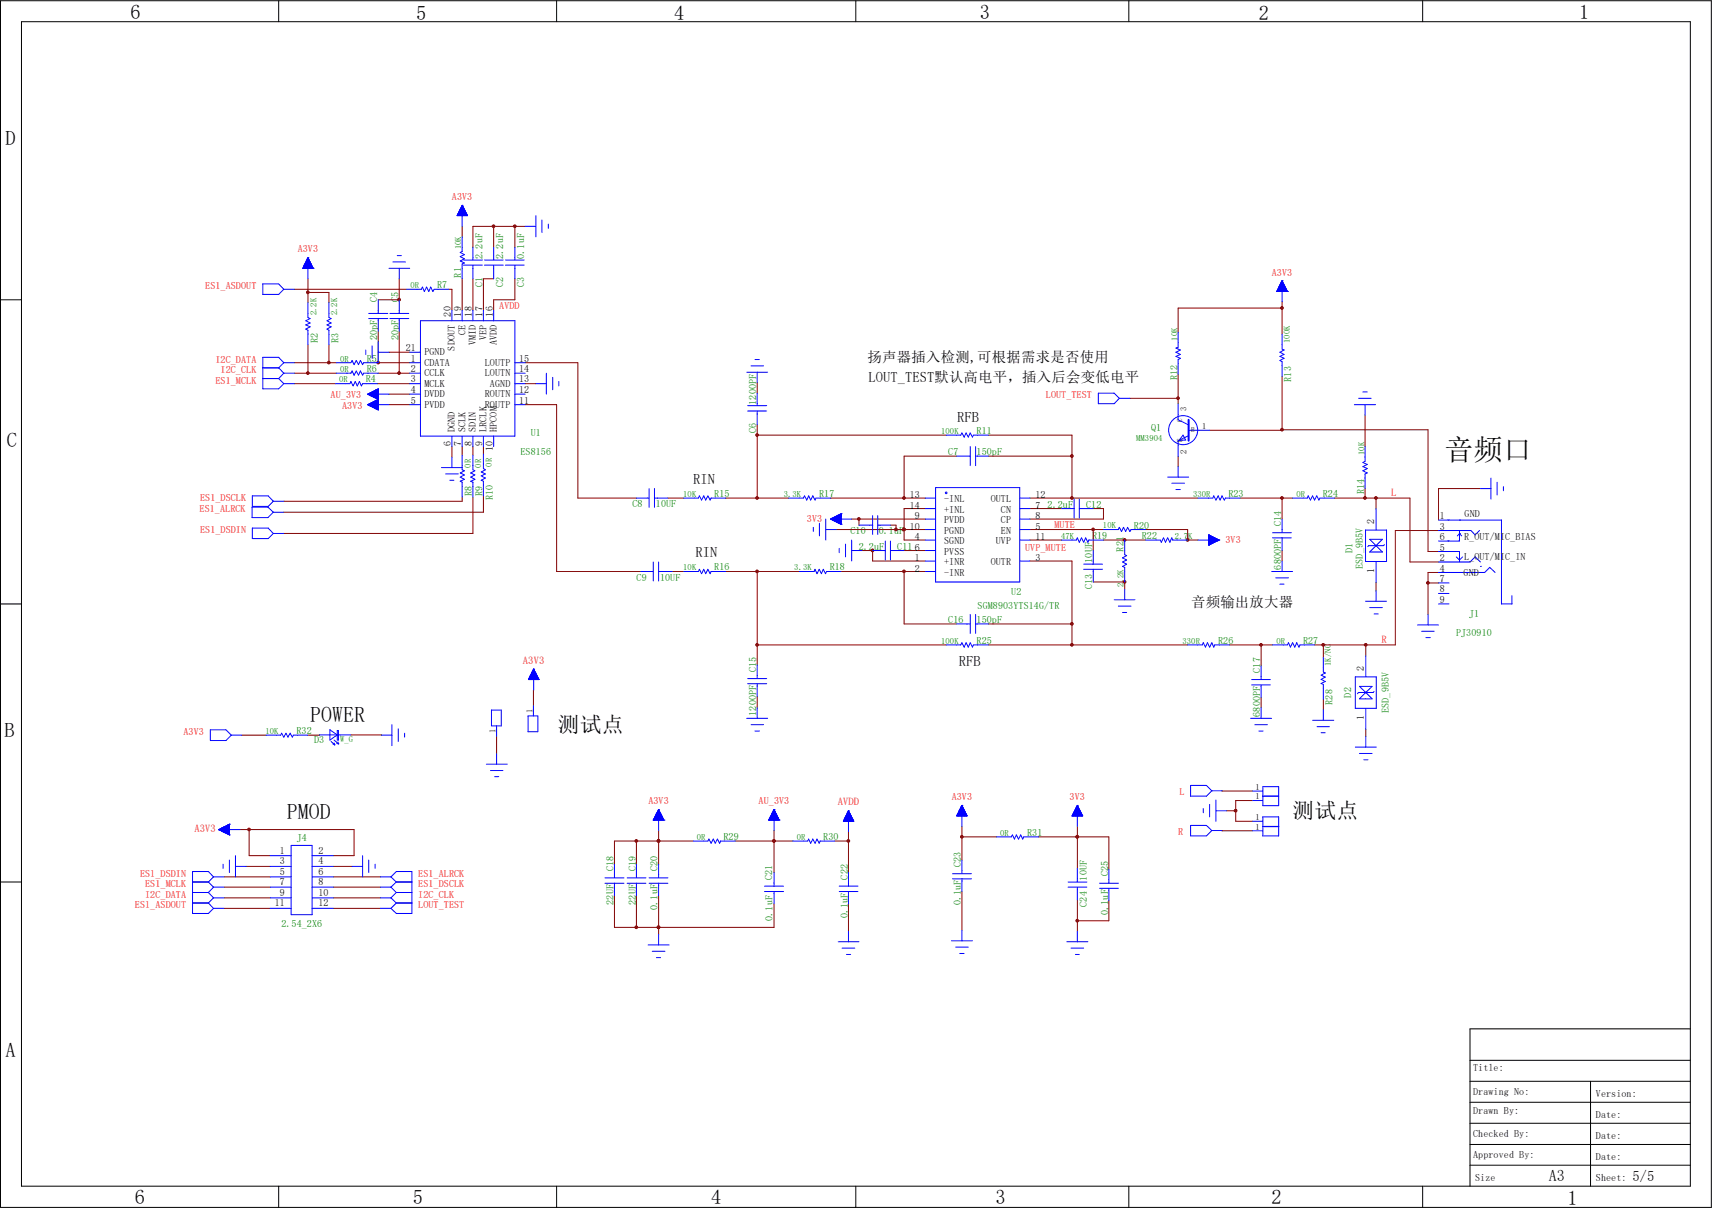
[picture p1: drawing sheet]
<svg xmlns="http://www.w3.org/2000/svg" width="297mm" height="210mm" viewBox="0 0 297 210" stroke-linecap="round" stroke-linejoin="round" font-family="sans-serif">
<g fill="none" stroke="#800000" stroke-width=".17">
<path d="M80.2 39.3v1.8M85.6 39.3v3.6M89.3 39.3v3.6M91.1 39.3h-9.1v3.6M51.1 50.2h19.4M53.4 48.4v4.1M53.4 59.9v4.9M53.4 50.8h3.7v1.7M57.1 59.9v3M65.6 52h3.7M65.6 57.5v5.4M69.3 52h.1"/>
<path d="M69.3 48.4v3.6M69.3 57.5v7.3M77.9 50.2h.5v3.6M80.2 48.4v5.4M82 48.4v5.4M85.6 48.4h-1.7v5.4M89.3 48.4v3.6h-3.7v1.8M222.4 53.5h-18v4.2M222.4 52.4v5.6M51.1 66.6h7.1M51.1 62.9h7.2M51.1 64.8h7.2"/>
<path d="M65.4 66.6h5.7M65.6 62.9h.1M65.6 62.9h5.5M65.6 64.8h5.5M67.5 61.1h3.6M67.5 68.4h3.6M67.5 70.2h3.6M78.4 77.5v1.8M80.2 77.5v1.5M82 77.5v1.5M83.9 77.5v1.3M91.1 62.9h9.1v23.5h10.2"/>
<path d="M91.1 70.2h5.5v29h14.6M91.1 66.6h1.9M131.4 66.4v1.8M131.4 73.7v12.7M131.4 75.5h32.7M166 79.2h-9.2v7.2M171.4 75.5h14.6v10.9M171.4 79.2h14.6M196 69.1h8.4M204.4 64.9v5.2M204.4 79.2v1.8M222.4 65.3v9.4h-12.6"/>
<path d="M222.4 74.6h25.3v21.1h1.9M236.8 72.1v5.4M80.2 86.3v.7h-31M82 86.3v6.3h-32.8M83.9 86.1v2.8h-34.7M115.9 86.4h2.7M116.6 99.2h2M125.9 86.4h10.9M125.9 99.2h12.7M131.4 99.2v16.2M144.1 86.4h16.4M145.1 91.9h15.4"/>
<path d="M145.9 99.2h14.6M147.7 90.1h12.8M149 90.1v1M149.6 95.5h1.8M151.4 95.5h.1M151.4 95.5v1.9h9.1M154.5 91.1h.9v.8M156.8 91.9h.1M156.8 95.5h3.7M156.8 99.2v9.1h9.2M160.5 88.3h-3.7v5.4h3.7M178.7 86.4h29.1"/>
<path d="M178.7 97.4h7.3v14.5M178.7 91.9h12.7M178.7 93.7h5.4M178.7 88.3h5.4M189.7 88.3h1.7v1.8h-12.7M189.7 91.9v3.6M191.4 93.7h7.4M195.1 93.7h.1M198.8 91.9h7.2v1.8M206 93.7h.1M206 93.7h1.8M215.1 86.4h9.1"/>
<path d="M222.4 86.4v3.7M222.4 95.5v1.9M231.5 86.4h13.1v11.1h5M236.8 84.8v1.6M238.7 86.4v1.9M249.6 92.1h-7.5v19.8h-14.1M249.6 99.4h-1.9v7.2M256.8 84.8h-7.2v5.5M92.6 119.8l-.1 2.7M131.4 111.9h32.7M171.4 111.9h34.6M171.4 108.3h14.6"/>
<path d="M189.7 101h5.4M195.1 101h.1M195.1 101v1.3M213.3 111.9h7.5M218.8 111.9v3.7M229.6 111.9v2.2M236.9 111.9v1.9M238.7 101.1v1.4M247.7 101.2h1.9M42 127.6h4.1M55.4 127.6h-2M60.9 127.6h5.3"/>
<path d="M86.1 127.8v3M131.4 120.9v2M212 137.2l5.3 .1M217.3 138.9h-2.9v3.6h2.9M218.8 121v1.9M229.6 121.4v1.8M236.9 126.6v1.2M38.9 154h8M38.9 155.8h8M38.9 157.6h8M38.9 152.2h8M41.6 144h19.8v4.5h-3.6"/>
<path d="M42.7 150.4h4.2M43.2 144v4.5h3.7M57.8 150.4h3.3M57.8 154h8.2M57.8 155.8h8.2M57.8 157.6h8.2M57.8 152.2h8.2M106.6 155.4v5.6h27.7v-4.1M110.4 146v4M110.4 155.4v5.6M114.3 146h.1M114.3 144.1v5.9"/>
<path d="M114.3 155.4v6.8M120.3 146h-13.7v4M127.6 146h9.9M134.3 146h.1M134.3 144.1v7.3M144.8 146h2.4M147.2 144.3v7.1M147.2 156.9v4.7M166.9 145.2h6M166.9 143.4v5.9M166.9 154.7v6.8M180.2 145.2h12.2v5.7"/>
<path d="M186.9 145.2h.1M186.9 143.4v7.3M186.9 156.2v5.4M192.4 156.3v3.5h-5.5M212 144.1l5.3 .1M212.8 140.7h1.6M114.3 161h.1"/>
</g>
<circle cx="204.4" cy="69.1" r=".23" fill="#800000"/>
<circle cx="204.4" cy="69.1" r=".23" fill="none" stroke="#800000" stroke-width=".17"/>
<circle cx="222.4" cy="53.4" r=".23" fill="#800000"/>
<circle cx="222.4" cy="53.4" r=".23" fill="none" stroke="#800000" stroke-width=".17"/>
<circle cx="218.8" cy="111.9" r=".23" fill="#800000"/>
<circle cx="218.8" cy="111.9" r=".23" fill="none" stroke="#800000" stroke-width=".17"/>
<circle cx="222.4" cy="86.4" r=".23" fill="#800000"/>
<circle cx="222.4" cy="86.4" r=".23" fill="none" stroke="#800000" stroke-width=".17"/>
<circle cx="131.3" cy="86.4" r=".23" fill="#800000"/>
<circle cx="131.3" cy="86.4" r=".23" fill="none" stroke="#800000" stroke-width=".17"/>
<circle cx="131.3" cy="75.5" r=".23" fill="#800000"/>
<circle cx="131.3" cy="75.5" r=".23" fill="none" stroke="#800000" stroke-width=".17"/>
<circle cx="156.8" cy="86.4" r=".23" fill="#800000"/>
<circle cx="156.8" cy="86.4" r=".23" fill="none" stroke="#800000" stroke-width=".17"/>
<circle cx="185.9" cy="79.1" r=".23" fill="#800000"/>
<circle cx="185.9" cy="79.1" r=".23" fill="none" stroke="#800000" stroke-width=".17"/>
<circle cx="185.9" cy="86.4" r=".23" fill="#800000"/>
<circle cx="185.9" cy="86.4" r=".23" fill="none" stroke="#800000" stroke-width=".17"/>
<circle cx="156.8" cy="91.9" r=".23" fill="#800000"/>
<circle cx="156.8" cy="91.9" r=".23" fill="none" stroke="#800000" stroke-width=".17"/>
<circle cx="195.1" cy="93.7" r=".23" fill="#800000"/>
<circle cx="195.1" cy="93.7" r=".23" fill="none" stroke="#800000" stroke-width=".17"/>
<circle cx="131.3" cy="99.2" r=".23" fill="#800000"/>
<circle cx="131.3" cy="99.2" r=".23" fill="none" stroke="#800000" stroke-width=".17"/>
<circle cx="156.8" cy="99.2" r=".23" fill="#800000"/>
<circle cx="156.8" cy="99.2" r=".23" fill="none" stroke="#800000" stroke-width=".17"/>
<circle cx="185.9" cy="108.3" r=".23" fill="#800000"/>
<circle cx="185.9" cy="108.3" r=".23" fill="none" stroke="#800000" stroke-width=".17"/>
<circle cx="131.3" cy="111.9" r=".23" fill="#800000"/>
<circle cx="131.3" cy="111.9" r=".23" fill="none" stroke="#800000" stroke-width=".17"/>
<circle cx="185.9" cy="111.9" r=".23" fill="#800000"/>
<circle cx="185.9" cy="111.9" r=".23" fill="none" stroke="#800000" stroke-width=".17"/>
<circle cx="189.6" cy="91.9" r=".23" fill="#800000"/>
<circle cx="189.6" cy="91.9" r=".23" fill="none" stroke="#800000" stroke-width=".17"/>
<circle cx="195.1" cy="101" r=".23" fill="#800000"/>
<circle cx="195.1" cy="101" r=".23" fill="none" stroke="#800000" stroke-width=".17"/>
<circle cx="206" cy="93.7" r=".23" fill="#800000"/>
<circle cx="206" cy="93.7" r=".23" fill="none" stroke="#800000" stroke-width=".17"/>
<circle cx="186.9" cy="159.8" r=".23" fill="#800000"/>
<circle cx="186.9" cy="159.8" r=".23" fill="none" stroke="#800000" stroke-width=".17"/>
<circle cx="186.9" cy="145.2" r=".23" fill="#800000"/>
<circle cx="186.9" cy="145.2" r=".23" fill="none" stroke="#800000" stroke-width=".17"/>
<circle cx="186.9" cy="145.2" r=".23" fill="#800000"/>
<circle cx="186.9" cy="145.2" r=".23" fill="none" stroke="#800000" stroke-width=".17"/>
<circle cx="166.9" cy="145.2" r=".23" fill="#800000"/>
<circle cx="166.9" cy="145.2" r=".23" fill="none" stroke="#800000" stroke-width=".17"/>
<circle cx="134.3" cy="145.9" r=".23" fill="#800000"/>
<circle cx="134.3" cy="145.9" r=".23" fill="none" stroke="#800000" stroke-width=".17"/>
<circle cx="114.2" cy="145.9" r=".23" fill="#800000"/>
<circle cx="114.2" cy="145.9" r=".23" fill="none" stroke="#800000" stroke-width=".17"/>
<circle cx="85.6" cy="39.3" r=".23" fill="#800000"/>
<circle cx="85.6" cy="39.3" r=".23" fill="none" stroke="#800000" stroke-width=".17"/>
<circle cx="89.3" cy="39.3" r=".23" fill="#800000"/>
<circle cx="89.3" cy="39.3" r=".23" fill="none" stroke="#800000" stroke-width=".17"/>
<circle cx="151.4" cy="95.5" r=".23" fill="#800000"/>
<circle cx="151.4" cy="95.5" r=".23" fill="none" stroke="#800000" stroke-width=".17"/>
<circle cx="156.8" cy="91.9" r=".23" fill="#800000"/>
<circle cx="156.8" cy="91.9" r=".23" fill="none" stroke="#800000" stroke-width=".17"/>
<circle cx="53.4" cy="50.7" r=".23" fill="#800000"/>
<circle cx="53.4" cy="50.7" r=".23" fill="none" stroke="#800000" stroke-width=".17"/>
<circle cx="57" cy="62.9" r=".23" fill="#800000"/>
<circle cx="57" cy="62.9" r=".23" fill="none" stroke="#800000" stroke-width=".17"/>
<circle cx="53.4" cy="64.7" r=".23" fill="#800000"/>
<circle cx="53.4" cy="64.7" r=".23" fill="none" stroke="#800000" stroke-width=".17"/>
<circle cx="65.6" cy="62.9" r=".23" fill="#800000"/>
<circle cx="65.6" cy="62.9" r=".23" fill="none" stroke="#800000" stroke-width=".17"/>
<circle cx="69.2" cy="64.7" r=".23" fill="#800000"/>
<circle cx="69.2" cy="64.7" r=".23" fill="none" stroke="#800000" stroke-width=".17"/>
<circle cx="69.2" cy="52" r=".23" fill="#800000"/>
<circle cx="69.2" cy="52" r=".23" fill="none" stroke="#800000" stroke-width=".17"/>
<circle cx="222.4" cy="74.6" r=".23" fill="#800000"/>
<circle cx="222.4" cy="74.6" r=".23" fill="none" stroke="#800000" stroke-width=".17"/>
<circle cx="247.7" cy="101.2" r=".23" fill="#800000"/>
<circle cx="247.7" cy="101.2" r=".23" fill="none" stroke="#800000" stroke-width=".17"/>
<circle cx="149" cy="90.1" r=".23" fill="#800000"/>
<circle cx="149" cy="90.1" r=".23" fill="none" stroke="#800000" stroke-width=".17"/>
<circle cx="155.4" cy="91.9" r=".23" fill="#800000"/>
<circle cx="155.4" cy="91.9" r=".23" fill="none" stroke="#800000" stroke-width=".17"/>
<circle cx="134.3" cy="145.9" r=".23" fill="#800000"/>
<circle cx="134.3" cy="145.9" r=".23" fill="none" stroke="#800000" stroke-width=".17"/>
<circle cx="147.2" cy="145.9" r=".23" fill="#800000"/>
<circle cx="147.2" cy="145.9" r=".23" fill="none" stroke="#800000" stroke-width=".17"/>
<circle cx="114.2" cy="160.9" r=".23" fill="#800000"/>
<circle cx="114.2" cy="160.9" r=".23" fill="none" stroke="#800000" stroke-width=".17"/>
<circle cx="238.7" cy="86.4" r=".23" fill="#800000"/>
<circle cx="238.7" cy="86.4" r=".23" fill="none" stroke="#800000" stroke-width=".17"/>
<circle cx="236.8" cy="86.4" r=".23" fill="#800000"/>
<circle cx="236.8" cy="86.4" r=".23" fill="none" stroke="#800000" stroke-width=".17"/>
<circle cx="229.6" cy="111.9" r=".23" fill="#800000"/>
<circle cx="229.6" cy="111.9" r=".23" fill="none" stroke="#800000" stroke-width=".17"/>
<circle cx="236.9" cy="111.9" r=".23" fill="#800000"/>
<circle cx="236.9" cy="111.9" r=".23" fill="none" stroke="#800000" stroke-width=".17"/>
<circle cx="43.2" cy="144" r=".23" fill="#800000"/>
<circle cx="43.2" cy="144" r=".23" fill="none" stroke="#800000" stroke-width=".17"/>
<circle cx="114.2" cy="145.9" r=".23" fill="#800000"/>
<circle cx="114.2" cy="145.9" r=".23" fill="none" stroke="#800000" stroke-width=".17"/>
<circle cx="110.4" cy="145.9" r=".23" fill="#800000"/>
<circle cx="110.4" cy="145.9" r=".23" fill="none" stroke="#800000" stroke-width=".17"/>
<circle cx="114.2" cy="160.9" r=".23" fill="#800000"/>
<circle cx="114.2" cy="160.9" r=".23" fill="none" stroke="#800000" stroke-width=".17"/>
<circle cx="110.4" cy="160.9" r=".23" fill="#800000"/>
<circle cx="110.4" cy="160.9" r=".23" fill="none" stroke="#800000" stroke-width=".17"/>
<circle cx="214.4" cy="140.7" r=".23" fill="#800000"/>
<circle cx="214.4" cy="140.7" r=".23" fill="none" stroke="#800000" stroke-width=".17"/>
<g fill="none" stroke="#00f" stroke-width=".17">
<path d="M79.3 37.4h1.8M79.3 37.3v.1M79.4 37.3h1.6M79.4 37.3h1.6v.1M79.5 37.1h1.4v.3M79.5 37h1.4M79.5 37v.4M79.5 37.4v-.5h1.4v.5M79.6 36.9h1.2M79.6 36.8h1.2v.6M79.6 36.7v.7M79.7 36.7h1.1"/>
<path d="M79.7 36.7h1v.7M79.7 36.6v.8M79.8 36.6h.9M79.8 36.5h.8v.9M79.8 36.4v1M79.8 36.4h.8M79.8 36.3v1.1M79.9 36.3h.6M79.9 36.2h.6v1.2M80 36.1h.4v1.3M80.1 35.9h.2v1.5M80.1 35.9v1.5"/>
<path d="M80.1 35.9h.2M80.1 35.8h.2v1.6M80.1 35.7v1.7M80.2 35.6h.1M80.2 35.6v3.7M80.2 35.6l.9 1.8h-1.8zM80.2 35.7h.1M80.4 36h-.4v1.4M80.4 36.2h-.5v1.2M80.9 37.2h-1.5v.2M91.1 39.3h1.9M93 37.4v3.7"/>
<path d="M94 38.2v2.1M95.1 38.9v.7M45.6 49.3h2.7l.9 .9-.9 .9h-2.7zM49.2 50.2h1.9M52.5 46.6h.1M52.5 46.6h1.8M52.5 46.5h1.8M52.6 46.6v-.2h1.7v.2M52.6 46.3h1.6M52.7 46.3h1.5v.3M52.7 46.2v.4M52.7 46.2h1.4"/>
<path d="M52.7 46.1h1.4v.5M52.7 46.1v.5M52.8 46.1h1.3M52.8 46h1.3v.6M52.8 45.9v.7M52.9 45.9h1.1M52.9 46.6v-.8h1.1v.8M52.9 45.8h1M53 45.7h.9v.9M53 45.6v1M53 45.6h.9M53 45.6h.8v1"/>
<path d="M53.1 45.4h.7v1.2M53.2 45.3h.5v1.3M53.2 45.2v1.4M53.2 45.2h.4v1.4M53.3 45v1.6M53.3 45h.3M53.3 45h.3v1.6M53.3 44.9v1.7M53.4 44.9h.1M53.4 44.8l.1 1.8M53.4 44.7v1.9M53.4 44.7h.1"/>
<path d="M53.4 44.7v3.7M53.4 52.5v2.6l.4 .2-.8 .4 .8 .3-.8 .4 .8 .3-.8 .4 .4 .2v2.6M53.4 44.7l-.9 1.9M53.4 44.7l.9 1.9M53.7 45.3h-.6v1.3M53.8 45.5h-.8v1.1M54.3 46.6h.1M57.1 52.5v2.6l.3 .2-.7 .4 .7 .3-.7 .4 .7 .3-.7 .4 .4 .2v2.6M64 54.4h3.3M64 55.3h3.3M65.6 59.3v3.6h-2.5l-.2 .4-.4-.7-.3 .7-.4-.7-.4 .7-.3-.7-.2 .3h-2.6M65.6 52v2.4"/>
<path d="M65.6 55.3v2.2M67.5 46.6h3.6M67.6 54.4h3.3M67.6 55.3h3.3M68.2 45.5h2.2M68.9 44.4h.7M69.3 46.6v1.8M69.3 52v2.4M69.3 55.3v2.2M70.5 50.2h2.6l.2-.4 .3 .8 .4-.8 .4 .8 .3-.8 .4 .8 .2-.4h2.6M72.9 55.7h16.4v20h-16.4zM78.4 53.8v1.9"/>
<path d="M80.2 41.1v2.5l-.4 .2 .8 .4-.8 .3 .8 .4-.8 .4 .8 .3-.4 .2v2.6M80.2 53.8v1.9M80.4 46h3.3M80.4 45.1h3.3M82 42.9v2.2M82 46v2.4M82 53.8v1.9M83.9 53.8v1.9M84 46h3.3M84 45.1h3.3M85.6 42.9v2.2M85.6 46v2.4"/>
<path d="M85.6 53.8v1.9M87.7 46h3.2M87.7 45.1h3.2M89.3 42.9v2.2M89.3 46v2.4M204.4 57.7v2.5l-.4 .2 .8 .3-.8 .4 .8 .4-.8 .3 .8 .4-.4 .2v2.5M221.5 50.6h.1M221.5 50.6h1.9M221.5 50.5h1.8M221.6 50.4h1.7v.2M221.6 50.4v.2M221.6 50.3h1.6"/>
<path d="M221.7 50.2h1.4M221.7 50.6v-.4h1.5v.4M221.7 50.1h1.4v.5M221.8 50h1.2v.6M221.8 50v.6M221.8 49.9h1.2M221.9 49.8h1.1v.8M221.9 49.8v.8M221.9 49.7h1M221.9 49.7h1v.9M221.9 49.7v.9M222 49.6h.8"/>
<path d="M222 49.5h.8v1.1M222 49.5v1.1M222 49.5h.8M222.1 49.4h.7v1.2M222.1 49.3v1.3M222.1 49.3h.6M222.2 49.2h.5v1.4M222.2 49.1h.4v1.5M222.3 49h.2v1.6M222.3 48.9v1.7M222.3 48.9h.2M222.4 48.8h.1"/>
<path d="M222.4 48.7v1.9M222.4 48.7h.1M222.4 48.7v3.7M222.4 58v2.6l.4 .1-.8 .4 .8 .4-.8 .3 .8 .4-.8 .4 .4 .2v2.5M222.4 48.7l-.9 1.9M222.4 48.7l1 1.9M222.5 49h-.3v1.6M222.6 49.2h-.4v1.4M223.1 50.1h-1.4v.5M223.4 50.6h.1M45.6 65.7h2.7M45.6 63.8h2.7"/>
<path d="M48.3 65.7l.9 .9M48.3 63.8l.9 1M49.2 62.9h1.9M49.2 64.8h1.9M49.2 66.6h1.9M49.2 62.9l-.9-.9h-2.7v5.5h2.7l.9-.9M49.2 62.9l-.9 .9M49.2 64.8l-.9 .9M58.2 66.6h2.5l.2-.4 .4 .8 .3-.8 .4 .8 .4-.8 .3 .8 .2-.4h2.5M58.3 64.8h2.6l.2-.4 .3 .7 .4-.7 .4 .7 .3-.7 .4 .7 .2-.3h2.5M63.5 60.7v.8M63.8 68.4h.1"/>
<path d="M63.8 70.2h.1M63.8 68.4h3.7M63.8 70.2h3.7M63.8 68.4l1.8-.9v3.7l-1.8-1M63.8 68.4l1.8 .9M63.9 68.5h1.7M63.9 68.4v.1M63.9 70.2v.1M63.9 70.3h1.7M64.1 70.4h1.5M64.1 68.5h1.5M64.1 68.3v.2"/>
<path d="M64.1 70.1v.2M64.2 68.6h1.4M64.2 68.2v.4M64.2 70.1v.3M64.2 70.4h1.4M64.3 68.7h1.3M64.3 68.2v.5M64.3 70v.5M64.3 70.5h1.3M64.5 68.1v.6h1.1M64.5 69.9v.7h1.1M64.6 60v2.2"/>
<path d="M64.6 68.8h1M64.6 68v.8M64.6 69.8v.9h1M64.7 67.9v1M64.7 69.8v.9M64.9 67.9v1.1M64.9 69.7v1.1M64.9 69h.7M64.9 70.8h.7M65.1 69h.5M65.1 67.8v1.2M65.1 69.6v1.2"/>
<path d="M65.1 70.9h.5M65.2 67.7v1.4M65.2 69.6v1.3M65.3 67.6v1.6M65.3 69.5v1.5M65.4 69.2h.2M65.4 71h.2M65.5 67.6v1.7M65.5 69.4v1.7M65.5 69.3h.1M65.5 71.1h.1M65.6 69.3h.1"/>
<path d="M65.6 61.1h1.9M65.6 67.6h-.4v1.5h.4M65.6 70.1h-1.5v.3M65.6 68.2h-1.5v.3M65.6 68h-1v.7M65.6 69.8h-1v.8M65.6 67.9h-.8v1h.8M65.6 68.3h-1.6v.2M65.6 68.2h-1.4v.4M65.6 68.1h-1.2v.6M65.6 68h-.9v.8M65.6 67.8h-.6v1.2"/>
<path d="M65.6 67.7h-.5v1.3M65.6 67.6h-.2v1.6M65.6 67.5v3.6M65.6 70.1h-1.6v.2M65.6 70h-1.4v.4M65.6 69.9h-1.2v.6M65.6 69.8h-.9v.9M65.6 69.7h-.8v1h.8M65.6 69.6h-.6v1.2M65.6 69.6h-.5v1.3M65.6 69.5h-.4v1.5h.4M65.6 69.4h-.2v1.6"/>
<path d="M65.6 69.3l-1.8 .9M71.1 61.1h1.8M71.1 62.9h1.8M71.1 64.8h1.8M71.1 66.6h1.8M71.1 68.4h1.8M71.1 70.2h1.8M78.4 75.7v1.8M78.4 79.3v1.9M80.2 75.7v1.8M80.2 79v2.5l.4 .2-.8 .4 .8 .3-.8 .4 .8 .4-.8 .3 .4 .2v2.6M82 75.7v1.8"/>
<path d="M82 79v2.5l.4 .2-.7 .4 .7 .3-.7 .4 .7 .4-.7 .3 .3 .2v2.6M83.9 75.7v1.8M83.9 78.8v2.5l.3 .2-.7 .4 .7 .4-.7 .3 .7 .4-.7 .4 .4 .1v2.6M85.6 75.7v1.8M89.3 62.9h1.8M89.3 64.8h1.8M89.3 66.6h1.8M89.3 68.4h1.8M89.3 70.2h1.8M93 66.6h1.8M94.8 64.8v3.6M95.9 65.5v2.1"/>
<path d="M96.9 66.2v.8M129.5 64.6h3.7M129.7 71.3h3.3M129.7 70.4h3.3M130.3 63.5h2.2M131 62.4h.7M131.4 64.6v1.8M131.4 68.2v2.2M131.4 71.3v2.4M164.1 75.5h2.6l.2-.4 .4 .8 .3-.8 .4 .8 .3-.8 .4 .8 .2-.4h2.5M166 79.2h2.3M168.3 77.5v3.3"/>
<path d="M169.2 79.2h2.2M169.2 77.5v3.3M190.5 68.2h2.8l.9 .9-.9 1h-2.8zM194.2 69.1h1.8M204.4 70.1v2.8l1.8 .8M205.2 75.5l.5 .9-1.2 .1zM206.2 75.6l-1.8 .9v2.7M206.2 74.7h3.6M234.9 70.2h3.7M235.7 69.1h2.2M236.4 68h.8M236.8 70.2v1.9"/>
<path d="M236.8 77.5v2.6l-.4 .2 .8 .3-.8 .4 .8 .3-.8 .4 .8 .4-.4 .2v2.5M43.7 88h2.8l.9 .9-.9 .9h-2.8zM43.8 91.7h2.7l.9 .9-.9 .9h-2.7zM43.8 86.1h2.7l.9 .9-.9 .9h-2.7zM47.4 87h1.8M47.4 92.6h1.8M47.4 88.9h1.8M76.6 81.2h3.6M77.3 82.3h2.2M78 83.4h.7M110.4 86.4h2.2M111.2 99.2h2.1"/>
<path d="M112.6 84.8v3.3M113.3 97.5v3.3M113.5 86.4h2.4M113.5 84.8v3.3M114.3 99.2h2.3M114.3 97.5v3.3M118.6 86.4h2.6l.1-.3 .4 .7 .4-.7 .3 .7 .4-.7 .4 .7 .2-.4h2.5M118.6 99.2h2.6l.1-.4 .4 .8 .4-.8 .3 .8 .4-.8 .4 .8 .2-.4h2.5M136.8 86.4h2.6l.2-.3 .4 .7 .3-.7 .3 .7 .4-.7 .4 .7 .2-.4h2.5M138.6 99.2h2.6l.2-.4 .3 .8 .4-.8 .4 .8 .3-.8 .4 .8 .2-.4h2.5M141.1 91.5v.7M142.2 90.8v2.2"/>
<path d="M143.3 91.9h1.8M143.3 90.1v3.6M144.1 90.1h3.6M144.1 90.1l1.8 .9M144.1 90.1h1.8M144.1 90v.1M144.2 90h1.7M144.2 90v.2M144.4 89.9v.3M144.4 90.3h1.5M144.4 89.9v.4M144.5 89.9h1.4"/>
<path d="M144.5 89.9v.4M144.6 89.8v.5h1.3M144.7 89.8h1.2M144.7 89.8v.6M144.7 90.4h1.2M144.7 89.7v.7M144.8 89.7h1.1M144.8 90.5h1.1M144.8 89.7v.7M144.9 89.7v.8M145 89.6v1h.9M145.1 89.6h.8"/>
<path d="M145.1 89.6v1M145.2 89.5v1.1h.7M145.2 89.5h.7M145.2 89.5v1.2M145.4 89.4v1.3M145.5 89.4v1.4h.4M145.5 89.3v1.5M145.6 89.3v1.5h.3M145.6 95.2v.7M145.7 89.3h.2M145.7 89.3v1.6M145.8 89.2v1.7h.1"/>
<path d="M145.8 89.2h.1M145.8 89.2v1.8M145.9 91h.1M145.9 89.2h.1M145.9 89.2v1.8M145.9 89.2l-1.8 .9M145.9 89.5h-.6v1.2h.6M145.9 90h-1.6v.2h1.6M145.9 89.7h-1v.8M146.7 94.4v2.2M147.7 95.5h1.9M147.7 93.7v3.7"/>
<path d="M149 91.1h2.4M151.4 95.5h2.2M151.4 89.5v3.3M152.3 91.1h2.2M152.3 89.5v3.3M153.6 93.9v3.3M154.5 95.5h2.3M154.5 93.9v3.3M160.5 86.4h1.8M160.5 99.2h1.8M160.5 97.4h1.8M160.5 93.7h1.8"/>
<path d="M160.5 91.9h1.8M160.5 95.5h1.8M160.5 88.3h1.8M160.5 90.1h1.8M162.3 84.6h14.6v16.4h-14.6zM176.9 86.4h1.8M176.9 97.4h1.8M176.9 93.7h1.8M176.9 91.9h1.8M176.9 88.3h1.8M176.9 90.1h1.8M184.1 93.7h2.6l.2-.4 .3 .8 .4-.8 .4 .8 .3-.8 .4 .8 .2-.4h2.5"/>
<path d="M184.1 88.3h2.3M186.4 86.6v3.3M187.2 88.3h2.5M187.2 86.6v3.3M188 97.9h3.3M188 98.8h3.3M189.7 95.5v2.4M189.7 98.8v2.2M191.4 91.9h2.6l.2-.4 .4 .7 .3-.7 .4 .7 .3-.7 .4 .7 .2-.3h2.6M195.1 93.7v2.6l.4 .1-.8 .4 .8 .4-.8 .3 .8 .4-.8 .4 .4 .2v2.5M198.8 93.7h2.5l.2 .4 .3-.8 .4 .8 .4-.8 .3 .8 .4-.8 .2 .4h2.5M202.6 82.8h3.6"/>
<path d="M203.3 83.9h2.2M204 85h.8M204.4 81v1.8M207.8 86.4h2.6l.2-.3 .3 .7 .4-.7 .4 .7 .3-.7 .4 .7 .2-.4h2.5M207.8 93.7h3.7M209.7 94.6h.1M209.7 92.8h.1M209.7 93.3h1M209.7 93.6h1.5v.3M209.7 93.9h1.5M209.7 92.8v1.8M209.7 92.8l1.8 .9"/>
<path d="M209.7 94.5h.3M209.7 94.4h.4M209.7 94.4h.6M209.7 94.3h.7M209.7 94.2h.9M209.7 94h1.2M209.7 94h1.4M209.7 93.9h1.6M209.7 93.8h1.8M209.7 93.7h1.7M209.7 93.5h1.4M209.7 93.5h1.3"/>
<path d="M209.7 93.4h1.1v.6M209.7 93.3h.8M209.7 93.2h.7M209.7 93.1h.5v1.3M209.7 93h.4M209.7 93h.3M209.7 92.9h.1v1.6M209.8 92.9v1.6h-.1M209.9 93v1.5M210 93v1.4M210.1 93v1.4M210.1 93.1v1.3"/>
<path d="M210.3 93.1v1.2M210.4 93.2v1.1M210.4 93.2v1M210.5 93.3v.9M210.6 93.3v.8M210.7 93.3v.8M210.7 93.3v.8h-1M210.9 93.4v.6M210.9 93.5v.5M211 93.5v.4M211.1 93.5v.4M211.2 93.6v.3"/>
<path d="M211.3 93.6v.2M211.4 93.7v.1M211.5 93.7h.1M211.5 93.7l-1.8 .9M220.6 99.2h3.6M220.8 92.5h3.2M220.8 93.3h3.2M222.4 90.1v2.4M222.4 93.3v2.2M222.4 97.4v1.8M224.2 86.4h2.6l.1-.3 .4 .7 .4-.7 .3 .7 .4-.7 .4 .7 .2-.4h2.5M236.9 92h3.6v5.5h-3.6z"/>
<path d="M237.6 93.6h2.2l-2.2 2.2h2.2zM238.7 88.3v3.7M238.7 97.5v3.6M240.2 94.5l-.2 .2h-2.6l-.1 .2M249.6 90.3h10.9v14.5h1.8v-1.4M249.6 92.1h5.6l.7 .7 .8-.7M249.6 95.7h3.6v1.8M249.6 97.5h5.4l.9-.9 .9 .9M249.6 99.4h8l.8-.9 1 .9M252.6 96.6l.6 .6 .5-.6M253.2 92.6h.1M253.2 92.1v1.8h-3.6"/>
<path d="M253.2 92.6l-.4 .4M253.2 92.6l.4 .4M256.8 98.3h.1M256.8 84.8h1.9M258.7 83v3.6M259.7 83.7v2.2M260.8 84.5v.7M91.7 117.9h1.8M91.7 117.8h1.7M91.8 117.7v.2M91.8 117.6h1.5M91.9 117.6h1.4v.3"/>
<path d="M91.9 117.5v.4M91.9 117.5h1.4M91.9 117.4h1.4v.5M91.9 117.3h1.3M91.9 117.4v.5M92 117.9v-.6h1.2v.6M92 117.2h1.1M92.1 117.1h1v.8M92.1 117.1v.8M92.1 117.1h.9M92.2 117h.8v.9M92.2 116.9v1"/>
<path d="M92.2 116.8h.8v1.1M92.2 116.9h.8M92.2 116.8v1.1M92.2 116.8h.7M92.3 116.7h.6v1.2M92.3 116.6v1.3M92.3 116.6h.5M92.4 116.5h.4v1.4M92.4 116.5v1.4M92.4 116.5h.4M92.5 116.4h.2v1.5M92.5 116.2h.2v1.7"/>
<path d="M92.5 116.2v1.7M92.5 116.2h.1M92.6 116.1h.1M92.6 116.1l.9 1.8h-1.8M92.6 116.1v3.7M92.6 116.1l-.9 1.8M92.7 116.3h-.2v1.6M93.4 117.7v.2M129.7 117.8h3.3M129.7 118.7h3.3M131.4 115.4v2.4M131.4 118.7v2.2"/>
<path d="M164.1 111.9h2.6l.2-.4 .4 .8 .3-.8 .4 .8 .3-.8 .4 .8 .2-.4h2.5M166 108.3h2.3M168.3 106.6v3.3M169.2 106.6v3.3M169.2 108.3h2.2M193.3 104.1h3.6M194 105.2h2.2M194.7 106.3h.8M195.1 102.3v1.8M206 111.9h2.6l.1-.4 .4 .8 .4-.8 .3 .8 .4-.8 .4 .8 .1-.4h2.6M217.1 117.9h3.3M217.1 118.9h3.3"/>
<path d="M218.8 115.6v2.3M218.8 118.9v2.1M220.8 111.9h2.6l.1-.4 .4 .8 .3-.8 .4 .8 .4-.8 .3 .8 .2-.4h2.5M221.3 100.3h2.2M222 101.4h.8M229.6 114.1v2.5l.3 .2-.7 .4 .7 .3-.7 .4 .7 .4-.7 .3 .4 .2v2.6M235.1 117.5h3.7v5.4h-3.7zM235.8 119.1h2.2l-1.1 1.1zM236.9 104.4h3.6M236.9 113.8v3.7M237.6 105.5h2.2M238.4 106.6h.7"/>
<path d="M238.7 102.5v1.9M245.9 108.5h3.7M246.6 109.6h2.2M247.4 110.7h.7M247.7 106.6v1.9M249.6 104.8h1.8M249.6 101.2h1.8M249.6 103h1.8M36.5 126.7h2.7l.9 .9-.9 .9h-2.7zM40.1 127.6h1.9M46.1 127.6h2.6l.2-.3 .3 .6 .4-.6 .4 .6 .3-.6 .4 .6 .2-.3h2.5M55.4 127.6h5.5"/>
<path d="M57.2 126.7l1.3 .9-1.3 .8zM57.4 128.7l.7 .6M57.7 129.1l.4 .2M58 128.4l.8 .7M58 128.9l.1 .4M58.4 129l.4 .1M58.5 126.8h.2v1.6h-.2zM58.6 128.8l.2 .3M66.2 127.6h1.8M68 125.8v3.6M69.1 126.5v2.2M70.2 127.3v.6"/>
<path d="M84.4 132.6h3.6M85.1 133.7h2.1M85.3 123.2h1.7v2.8h-1.7zM85.8 134.8h.7M86.1 126v1.8M86.1 130.8v1.8M91.6 124.2h1.7v2.8h-1.7zM92.5 122.5v1.7M129.5 124.7h3.7M130.3 125.8h2.2M131 126.9h.7M131.4 122.9v1.8"/>
<path d="M166.8 140h.1v1.6M166.8 139.9v1.7M166.8 139.9h.1M166.9 139.8h.1M166.9 139.8v3.6M166.9 139.8l-.9 1.8M166.9 139.8l.9 1.8M167 140h-.2v1.6M186.7 140v1.6M186.8 140h.2M186.8 140h.2v1.6M186.8 139.9v1.7"/>
<path d="M186.9 139.9h.1M186.9 139.8h.1M186.9 139.8v3.6M186.9 139.8l.9 1.8h-1.8zM206.5 136.3h2.8l.9 .9-.9 1h-2.8zM209.8 139.6v2.2M210.2 137.2h1.8M210.9 138.9v3.6M217 124.7h3.6M217.3 137.3h1.8M217.3 138.9h1.8M217.7 125.8h2.2"/>
<path d="M218.4 126.9h.7M218.8 122.9v1.8M219.1 136.5h2.7v3.3h-2.7zM219.1 138.2h2.7M227.7 125h3.7M228.5 126.1h2.1M229.2 127.2h.7M229.6 123.2v1.8M235.1 129.7h3.7M235.8 121.3l1.1-1.1 1.1 1.1zM235.8 130.8h2.2M236.6 131.9h.7"/>
<path d="M236.9 122.9v3.7M236.9 127.8v1.9M238.4 120l-.2 .2h-2.5l-.2 .2M33.4 153.1h2.8M33.4 156.7h2.8M33.4 154.9h2.8M36.2 156.7l.8 .9M36.2 154.9l.8 .9M36.2 153.1l.8 .9M37 154h1.9M37 152.2h1.9M37 155.8h1.9"/>
<path d="M37 157.6h1.9M37 152.2l-.8-.9h-2.8v7.2h2.8l.8-.9M37 155.8l-.8 .9M37 154l-.8 .9M37 152.2l-.8 .9M37.9 144h.1M37.9 144h3.7M37.9 144l1.9 .9M37.9 144h1.9M38.1 143.9v.2h1.7M38.3 143.8v.3h1.5M38.4 144.2h1.4"/>
<path d="M38.4 143.8v.4M38.5 143.7v.6h1.3M38.7 144.4h1.1M38.7 143.6v.7M38.7 150v.7M38.8 143.6v.8M38.9 144.4h.9M38.9 143.5v1M39.1 143.4v1.2M39.2 144.6h.6M39.3 143.3v1.4h.5M39.4 143.3v1.4"/>
<path d="M39.5 143.2v1.6M39.6 144.8h.2M39.7 143.1v1.7M39.8 144.9h.1M39.8 143h.1M39.8 143.4h-.8v1.1h.8M39.8 143v1.9M39.8 149.3v2.1M39.8 143l-1.9 1M39.8 143.2h-.3v1.5h.3M39.8 143.9l-1.8 .1M39.8 143.9h-1.6v.2"/>
<path d="M39.8 143.8h-1.5v.3M39.8 143.7h-1.4v.5M39.8 143.6h-1.2v.7M39.8 143.6h-1v.8M39.8 143.5h-.9v.9M39.8 143.4h-.6v1.2M39.8 143.3h-.5v1.4M39.8 143.1h-.2v1.7M40.9 150.4h1.8M40.9 148.5v3.7M46.9 154h3.6M46.9 148.5h3.6"/>
<path d="M46.9 150.4h3.6M46.9 152.2h3.6M46.9 155.8h3.6M46.9 157.6h3.6M50.5 146.7h3.6v12.1h-3.6zM54.1 154h3.7M54.1 148.5h3.7M54.1 150.4h3.7M54.1 152.2h3.7M54.1 155.8h3.7M54.1 157.6h3.7M61.1 150.4h1.8"/>
<path d="M62.9 148.5v3.7M64 149.3v2.1M65.1 150v.7M66 154h1.8M66 152.2h1.8M66 155.8h1.8M66 157.6h1.8M67.8 152.2l.9-.9h2.8v7.2h-2.8l-.9-.9M67.8 155.8l.9 .9M67.8 154l.9 .9M67.8 152.2l.9 .9M68.7 153.1h2.8"/>
<path d="M68.7 156.7h2.8M68.7 154.9h2.8M68.7 154.9l-.9 .9M68.7 156.7l-.9 .9M68.7 153.1l-.9 .9M104.9 153.3h3.3M104.9 152.4h3.3M106.6 150v2.4M106.6 153.3v2.1M108.8 153.3h3.3M108.8 152.4h3.3M110.4 150v2.4"/>
<path d="M110.4 153.3v2.1M112.6 153.3h3.3M112.6 152.4h3.3M113.3 142.3h.1M113.3 142.3h1.9M113.4 142.3h1.7M113.4 142.2h1.7v.1M113.4 142.2v.1M113.5 142.1h1.6M113.5 142.3v-.3h1.5v.3M113.5 142h1.5M113.6 141.9h1.3v.4"/>
<path d="M113.6 141.8h1.3M113.6 141.9v.4M113.6 141.8h1.3v.5M113.6 141.7v.6M113.7 141.7h1.2M113.7 141.6h1.1v.7M113.7 141.6v.7M113.7 141.5h1.1M113.8 141.5h.9v.8M113.8 141.4v.9M113.8 141.4h.9M113.8 141.3h.9v1"/>
<path d="M113.8 141.2v1.1M113.9 141.2h.7M113.9 141.2h.7v1.1M113.9 141.1v1.2M114 141.1h.6M114 141h.5v1.3M114 141v1.3M114 141h.5M114.1 140.9h.3v1.4M114.2 140.7h.1v1.6M114.2 140.7h.1M114.2 140.6l.1 1.7"/>
<path d="M114.2 140.5v1.8M114.3 140.5h.1M114.3 140.5v3.6M114.3 150v2.4M114.3 153.3v2.1M114.3 140.5l-1 1.8M114.3 140.5l.9 1.8M114.4 140.8h-.3v1.5M115.2 142.3h.1M120.3 146h2.5l.2-.4 .4 .7 .3-.7 .4 .7 .4-.7 .3 .7 .2-.3h2.6M132.6 153.8h3.3M132.6 154.7h3.3"/>
<path d="M133.3 142.3h.1M133.3 142.3h1.9M133.4 142.3h1.8M133.4 142.2h1.7v.1M133.4 142.2v.1M133.5 142.1h1.6M133.5 142.3v-.3h1.5v.3M133.6 142h1.4M133.6 141.9h1.4v.4M133.6 141.9v.4M133.6 141.8h1.3v.5M133.6 141.8h1.3"/>
<path d="M133.6 141.7v.6M133.7 141.7h1.2M133.7 141.6h1.1v.7M133.7 141.6v.7M133.8 141.5h1M133.8 141.5h.9v.8M133.8 141.4v.9M133.9 141.4h.8M133.9 141.3h.8v1M133.9 141.2h.7v1.1M133.9 141.1v1.2M134 141.1h.6"/>
<path d="M134 141h.5v1.3M134 141v1.3M134.1 141h.4M134.1 140.9h.4v1.4M134.1 140.8v1.5M134.2 140.8h.2M134.2 140.7h.2v1.6M134.2 140.7v1.6M134.2 140.7h.2M134.2 140.6l.1 1.7M134.2 140.5v1.8M134.3 140.5h.1"/>
<path d="M134.3 140.5v3.6M134.3 151.4v2.4M134.3 154.7v2.2M134.3 140.5l-1 1.8M134.3 140.5l.9 1.8M134.7 141.2h-.8v1.1M135.2 142.3h.1M137.5 146h2.6l.2-.4 .3 .7 .4-.7 .4 .7 .3-.7 .4 .7 .2-.3h2.5M145.6 153.8h3.2M145.6 154.7h3.2M146.4 142.3h1.6M146.5 142.2h1.5"/>
<path d="M146.5 142.1v.4M146.5 142.1h1.4M146.6 142h1.3v.5M146.6 142v.5M146.6 142h1.2M146.6 141.9h1.2M146.6 141.8v.7M146.7 141.8h1M146.7 141.7v.8M146.7 141.7h1M146.8 141.6h.9M146.8 141.5v1"/>
<path d="M146.8 141.5h.8M146.9 141.5h.7M146.9 141.4h.6M146.9 141.4v1.1M146.9 141.3h.6M147 141.2h.4M147 141.1v1.4M147 141.1h.4M147.1 141h.3M147.1 140.9v1.6M147.1 141h.2M147.1 140.9h.2"/>
<path d="M147.1 140.8v1.7M147.2 140.7h.1M147.2 140.7v3.6M147.2 151.4v2.4M147.2 154.7v2.2M147.2 140.7l.9 1.8h-1.8zM147.2 140.8h.1M147.3 140.8v1.7M147.4 141v1.5M147.4 141.2h-.5v1.3M147.4 141.1v1.4M147.5 141.3v1.2"/>
<path d="M147.6 141.4v1.1M147.7 141.6v.9M147.7 141.7v.8M147.8 141.9v.6M148 142.3h-1.6v.2M148 142.2v.3M148 142.3v.2M148 142.4h-1.7v.1M148.1 142.5h.1M165.2 151.6h3.3M165.2 152.5h3.3M166 141.6h1.8"/>
<path d="M166 141.5h1.7M166.1 141.4h1.6v.2M166.1 141.4v.2M166.1 141.3h1.5M166.2 141.6v-.4h1.4v.4M166.2 141.2h1.4M166.2 141.1h1.3v.5M166.2 141h1.3M166.2 141.1v.5M166.3 141h1.1v.6M166.3 140.9v.7M166.3 140.9h1.1"/>
<path d="M166.4 140.8h1v.8M166.4 140.8v.8M166.4 140.7h.9M166.4 140.7h.9v.9M166.4 140.6v1M166.5 140.6h.8M166.5 140.5h.8v1.1M166.5 140.5v1.1M166.5 140.5h.7M166.6 140.4h.6v1.2M166.6 140.3v1.3M166.6 140.3h.5"/>
<path d="M166.7 140.2h.4v1.4M166.8 140.1h.2v1.5M166.9 149.3v2.3M166.9 152.5v2.2M167 140.1h-.3v1.5M172.9 145.2h2.5l.2-.3 .4 .7 .3-.7 .4 .7 .4-.7 .3 .7 .2-.4h2.6M185.3 153.1h3.3M185.3 154h3.3M186.1 141.6h1.6M186.1 141.5h1.6M186.1 141.4h1.6v.2M186.1 141.4v.2"/>
<path d="M186.1 141.3h1.6M186.2 141.6v-.4h1.4v.4M186.2 141.2h1.4M186.2 141.1h1.4v.5M186.2 141.1v.5M186.3 141h1.2M186.3 141h1.2v.6M186.3 140.9v.7M186.4 140.9h1.1M186.4 140.8h1v.8M186.4 140.8v.8M186.4 140.7h1"/>
<path d="M186.5 140.7h.8v.9M186.6 140.5h.6v1.1M186.6 140.4h.6v1.2M186.6 140.3v1.3M186.6 140.3h.6M186.7 140.2h.4v1.4M186.7 140.1v1.5M186.7 140.1h.4M186.7 140.1h.4v1.5M186.9 150.7v2.4M186.9 154v2.2M187.2 140.5h-.6v1.1"/>
<path d="M187.3 140.6h-.8v1M190.8 153.3h3.2M190.8 154.2h3.2M192.4 150.9v2.4M192.4 154.2v2.1M206.5 143.3h2.8l.9 .8-.9 1h-2.8zM208.7 140.3v.8M210.2 144.1h1.8M210.9 140.7h1.9M217.3 142.5h1.8M217.3 144.2h1.8M219.1 141.8h2.7v3.3h-2.7z"/>
<path d="M219.1 143.5h2.7M219.1 143.4h2.7M112.4 164h3.7M113.2 165.1h2.2M113.9 166.2h.7M114.3 162.2v1.8M145.4 163.4h3.6M146.1 164.5h2.2M146.9 165.7h.7M147.2 161.6v1.8M165.1 163.3h3.6M165.8 164.4h2.2"/>
<path d="M166.5 165.5h.8M166.9 161.5v1.8M185.1 163.4h3.6M185.8 164.5h2.2M186.6 165.7h.6M186.9 161.6v1.8"/>
<circle cx="205.3" cy="74.7" r="2.52"/>
<circle cx="164.1" cy="85.5" r=".15"/>
</g>
<path d="M206.2 72.9v3.6" fill="none" stroke="#00f" stroke-width=".34"/>
<g fill="none" stroke="#000" stroke-width=".17">
<path d="M.1 .1h296.8v209.5h-296.8zM3.7 3.8h289.5v202.1h-289.5zM48.3 .1v3.7M96.6 .1v3.7M148.5 .1v3.7M195.8 .1v3.7M246.8 .1v3.7M.1 52h3.6M.1 104.8h3.6M.1 153.1h3.6M293.2 178.6h-38.2v27.3M255 184h38.2"/>
<path d="M255 187.7h38.2M255 191.3h38.2M255 194.9h38.2M255 198.6h38.2M275.9 187.7v18.2M48.3 205.9v3.7M96.6 205.9v3.7M148.5 205.9v3.7M195.8 205.9v3.7M246.8 205.9v3.7M255 202.2h38.2"/>
</g>
<text font-size="5" x="250.6" y="79.8">音频口</text>
<g font-size="3.8">
<text x="53.8" y="125.2">POWER</text>
<text x="96.8" y="127">测试点</text>
<text x="49.8" y="142.2">PMOD</text>
<text x="224.2" y="142">测试点</text>
</g>
<g font-size="3.5">
<text x="22.6" y="3.2">6</text>
<text x="72.2" y="3.4">5</text>
<text x="117" y="3.4">4</text>
<text x="170" y="3.2">3</text>
<text x="218.4" y="3.4">2</text>
<text x="273.9" y="3.2">1</text>
<text x="1" y="25.2">D</text>
<text x="1.2" y="77.5">C</text>
<text x=".8" y="127.9">B</text>
<text x="1" y="183.5">A</text>
<text x="23.4" y="209">6</text>
<text x="71.6" y="209">5</text>
<text x="123.4" y="209">4</text>
<text x="172.7" y="209">3</text>
<text x="220.6" y="209">2</text>
<text x="271.9" y="209.2">1</text>
</g>
<text font-size="2.8" x="268.7" y="205">A3</text>
<g font-size="2.5">
<text x="150.5" y="62.8">扬声器插入检测,可根据需求是否使用</text>
<text x="150.7" y="66.4">LOUT_TEST默认高电平，插入后会变低电平</text>
<text x="166" y="73.2">RFB</text>
<text x="120.3" y="84.1">RIN</text>
<text x="120.6" y="96.6">RIN</text>
<text x="206.6" y="105.4">音频输出放大器</text>
<text x="166.3" y="115.6">RFB</text>
<text x="283.2" y="205">5/5</text>
</g>
<g font-size="1.8" fill="#f00">
<text x="241.3" y="86.1">L</text>
<text x="239.7" y="111.5">R</text>
<text x="90.7" y="115.2">A3V3</text>
<text x="145.3" y="139.8">AVDD</text>
<text x="33.7" y="144.3">A3V3</text>
</g>
<g font-size="1.7" fill="#f00">
<text x="78.4" y="34.7">A3V3</text>
<text x="51.6" y="43.8">A3V3</text>
<text x="220.6" y="47.8">A3V3</text>
<text x="35.6" y="50.2">ES1_ASDOUT</text>
<text x="86.6" y="53.7">AVDD</text>
<text x="37.4" y="62.9">I2C_DATA</text>
<text x="38.3" y="64.8">I2C_CLK</text>
<text x="37.4" y="66.6">ES1_MCLK</text>
<text x="57.4" y="69">AU_3V3</text>
<text x="59.4" y="70.9">A3V3</text>
<text x="181.4" y="69.1">LOUT_TEST</text>
<text x="34.6" y="88.9">ES1_ALRCK</text>
<text x="34.7" y="87">ES1_DSCLK</text>
<text x="34.7" y="92.6">ES1_DSDIN</text>
<text x="140" y="90.7">3V3</text>
<text x="177.8" y="95.6">UVP_MUTE</text>
<text x="182.9" y="91.6">MUTE</text>
<text x="212.6" y="94.3">3V3</text>
<text x="31.8" y="127.6">A3V3</text>
<text x="204.6" y="138">L</text>
<text x="112.5" y="139.6">A3V3</text>
<text x="131.6" y="139.6">AU_3V3</text>
<text x="165.1" y="138.9">A3V3</text>
<text x="185.5" y="138.9">3V3</text>
<text x="204.4" y="144.9">R</text>
<text x="24.3" y="152.2">ES1_DSDIN</text>
<text x="25.2" y="155.8">I2C_DATA</text>
<text x="25.2" y="154">ES1_MCLK</text>
<text x="72.6" y="155.8">I2C_CLK</text>
<text x="72.6" y="154">ES1_DSCLK</text>
<text x="72.6" y="152.2">ES1_ALRCK</text>
<text x="23.4" y="157.6">ES1_ASDOUT</text>
<text x="72.6" y="157.6">LOUT_TEST</text>
</g>
<g font-size="1.7" fill="#008000">
<text x="83.7" y="44.9" transform="rotate(-90 83.7 44.9)">2.2uF</text>
<text x="87.3" y="44.9" transform="rotate(-90 87.3 44.9)">2.2uF</text>
<text x="90.9" y="44.9" transform="rotate(-90 90.9 44.9)">0.1uF</text>
<text x="65.4" y="52.4" transform="rotate(-90 65.4 52.4)">C4</text>
<text x="69.1" y="52.4" transform="rotate(-90 69.1 52.4)">C5</text>
<text x="75.8" y="50">R7</text>
<text x="80" y="48.2" transform="rotate(-90 80 48.2)">R1</text>
<text x="83.7" y="49.8" transform="rotate(-90 83.7 49.8)">C1</text>
<text x="87.3" y="49.8" transform="rotate(-90 87.3 49.8)">C2</text>
<text x="90.9" y="49.8" transform="rotate(-90 90.9 49.8)">C3</text>
<text x="55.1" y="59.6" transform="rotate(-90 55.1 59.6)">R2</text>
<text x="58.7" y="59.6" transform="rotate(-90 58.7 59.6)">R3</text>
<text x="65.4" y="59" transform="rotate(-90 65.4 59)">20pF</text>
<text x="69.1" y="59" transform="rotate(-90 69.1 59)">20pF</text>
<text x="63.6" y="62.8">R5</text>
<text x="63.6" y="64.6">R6</text>
<text x="204.3" y="65.9" transform="rotate(-90 204.3 65.9)">R12</text>
<text x="63.5" y="66.4">R4</text>
<text x="131.2" y="70.2" transform="rotate(-90 131.2 70.2)">1200PF</text>
<text x="224" y="66.3" transform="rotate(-90 224 66.3)">R13</text>
<text x="92.1" y="75.7">U1</text>
<text x="131.2" y="75.1" transform="rotate(-90 131.2 75.1)">C6</text>
<text x="169.4" y="75.4">R11</text>
<text x="199.7" y="74.8">Q1</text>
<text x="90.3" y="79">ES8156</text>
<text x="164.5" y="79">C7</text>
<text x="169.4" y="79">150pF</text>
<text x="81.9" y="86" transform="rotate(-90 81.9 86)">R8</text>
<text x="83.7" y="86" transform="rotate(-90 83.7 86)">R9</text>
<text x="85.5" y="86.7" transform="rotate(-90 85.5 86.7)">R10</text>
<text x="109.7" y="88.1">C8</text>
<text x="113.8" y="88.1">10UF</text>
<text x="123.9" y="86.3">R15</text>
<text x="142.1" y="86.3">R17</text>
<text x="181.7" y="88.1">2.2uF</text>
<text x="188.4" y="88.1">C12</text>
<text x="213.1" y="86.3">R23</text>
<text x="229.5" y="86.3">R24</text>
<text x="236.7" y="85.8" transform="rotate(-90 236.7 85.8)">R14</text>
<text x="147.5" y="92.8">C10</text>
<text x="149" y="95.4">2.2uF</text>
<text x="152.4" y="92.8">0.1uF</text>
<text x="155.7" y="95.4">C11</text>
<text x="189.4" y="93.5">R19</text>
<text x="194.9" y="95.7" transform="rotate(-90 194.9 95.7)">R21</text>
<text x="196.7" y="91.7">R20</text>
<text x="198.1" y="93.5">R22</text>
<text x="222.2" y="91.3" transform="rotate(-90 222.2 91.3)">C14</text>
<text x="110.4" y="100.8">C9</text>
<text x="114.5" y="100.8">10UF</text>
<text x="123.9" y="99">R16</text>
<text x="143.9" y="99">R18</text>
<text x="189.5" y="97.7" transform="rotate(-90 189.5 97.7)">10UF</text>
<text x="222.2" y="98.8" transform="rotate(-90 222.2 98.8)">6800PF</text>
<text x="234.6" y="96.1" transform="rotate(-90 234.6 96.1)">D1</text>
<text x="236.4" y="98.7" transform="rotate(-90 236.4 98.7)">ESD_9B5V</text>
<text x="169.6" y="105.6">SGM8903YTS14G/TR</text>
<text x="175.4" y="103.3">U2</text>
<text x="189.5" y="102.2" transform="rotate(-90 189.5 102.2)">C13</text>
<text x="254.8" y="107">J1</text>
<text x="164.5" y="108.1">C16</text>
<text x="169.4" y="111.8">R25</text>
<text x="169.4" y="108.1">150pF</text>
<text x="211.3" y="111.8">R26</text>
<text x="226.1" y="111.8">R27</text>
<text x="252.6" y="110.3">PJ30910</text>
<text x="131.2" y="116.6" transform="rotate(-90 131.2 116.6)">C15</text>
<text x="218.6" y="116.8" transform="rotate(-90 218.6 116.8)">C17</text>
<text x="131.2" y="124.2" transform="rotate(-90 131.2 124.2)">1200PF</text>
<text x="218.6" y="124.4" transform="rotate(-90 218.6 124.4)">6800PF</text>
<text x="231.1" y="122.3" transform="rotate(-90 231.1 122.3)">R28</text>
<text x="234.4" y="121.1" transform="rotate(-90 234.4 121.1)">D2</text>
<text x="241" y="123.7" transform="rotate(-90 241 123.7)">ESD_9B5V</text>
<text x="51.4" y="127.4">R32</text>
<text x="54.5" y="129">D3</text>
<text x="51.5" y="146">J4</text>
<text x="125.5" y="145.8">R29</text>
<text x="142.8" y="145.8">R30</text>
<text x="178.2" y="145.1">R31</text>
<text x="106.4" y="151.2" transform="rotate(-90 106.4 151.2)">C18</text>
<text x="110.3" y="151.2" transform="rotate(-90 110.3 151.2)">C19</text>
<text x="114.1" y="151.2" transform="rotate(-90 114.1 151.2)">C20</text>
<text x="133.9" y="152.7" transform="rotate(-90 133.9 152.7)">C21</text>
<text x="147.1" y="152.7" transform="rotate(-90 147.1 152.7)">C22</text>
<text x="166.7" y="150.5" transform="rotate(-90 166.7 150.5)">C23</text>
<text x="188.6" y="152.8" transform="rotate(-90 188.6 152.8)">10UF</text>
<text x="192.2" y="152.1" transform="rotate(-90 192.2 152.1)">C25</text>
<text x="48.8" y="160.9">2.54_2X6</text>
<text x="106.4" y="157" transform="rotate(-90 106.4 157)">22UF</text>
<text x="110.3" y="157" transform="rotate(-90 110.3 157)">22UF</text>
<text x="114.1" y="157.9" transform="rotate(-90 114.1 157.9)">0.1uF</text>
<text x="134" y="159.8" transform="rotate(-90 134 159.8)">0.1uF</text>
<text x="147.1" y="159.3" transform="rotate(-90 147.1 159.3)">0.1uF</text>
<text x="166.7" y="157.1" transform="rotate(-90 166.7 157.1)">0.1uF</text>
<text x="188.6" y="157.4" transform="rotate(-90 188.6 157.4)">C24</text>
<text x="192.2" y="158.8" transform="rotate(-90 192.2 158.8)">0.1uF</text>
</g>
<g font-size="1.7">
<text x="78.2" y="54.9" transform="rotate(-90 78.2 54.9)">20</text>
<text x="80" y="54.9" transform="rotate(-90 80 54.9)">19</text>
<text x="80.7" y="58.2" transform="rotate(-90 80.7 58.2)">CE</text>
<text x="81.8" y="54.9" transform="rotate(-90 81.8 54.9)">18</text>
<text x="82.5" y="59.9" transform="rotate(-90 82.5 59.9)">VMID</text>
<text x="83.7" y="54.9" transform="rotate(-90 83.7 54.9)">17</text>
<text x="84.4" y="59.1" transform="rotate(-90 84.4 59.1)">VEP</text>
<text x="85.5" y="54.9" transform="rotate(-90 85.5 54.9)">16</text>
<text x="86.2" y="59.9" transform="rotate(-90 86.2 59.9)">AVDD</text>
<text x="70.4" y="60.9">21</text>
<text x="71.3" y="62.8">1</text>
<text x="71.3" y="64.6">2</text>
<text x="73.6" y="61.6">PGND</text>
<text x="73.6" y="63.5">CDATA</text>
<text x="73.6" y="65.3">CCLK</text>
<text x="78.9" y="60.8" transform="rotate(-90 78.9 60.8)">SDOUT</text>
<text x="84.1" y="65.3">LOUTN</text>
<text x="84.1" y="63.5">LOUTP</text>
<text x="90" y="64.6">14</text>
<text x="90" y="62.8">15</text>
<text x="71.3" y="66.4">3</text>
<text x="71.3" y="68.2">4</text>
<text x="71.3" y="70.1">5</text>
<text x="73.6" y="67.1">MCLK</text>
<text x="73.6" y="69">DVDD</text>
<text x="73.6" y="70.8">PVDD</text>
<text x="84.1" y="70.8">ROUTP</text>
<text x="84.1" y="69">ROUTN</text>
<text x="85" y="67.1">AGND</text>
<text x="90" y="70.1">11</text>
<text x="90" y="68.2">12</text>
<text x="90" y="66.4">13</text>
<text x="78.2" y="77.3" transform="rotate(-90 78.2 77.3)">6</text>
<text x="78.9" y="75" transform="rotate(-90 78.9 75)">DGND</text>
<text x="80" y="77.3" transform="rotate(-90 80 77.3)">7</text>
<text x="80.7" y="75" transform="rotate(-90 80.7 75)">SCLK</text>
<text x="81.8" y="77.3" transform="rotate(-90 81.8 77.3)">8</text>
<text x="82.5" y="75" transform="rotate(-90 82.5 75)">SDIN</text>
<text x="83.7" y="77.3" transform="rotate(-90 83.7 77.3)">9</text>
<text x="84.4" y="75" transform="rotate(-90 84.4 75)">LRCLK</text>
<text x="86.2" y="75" transform="rotate(-90 86.2 75)">HPCOM</text>
<text x="85.5" y="78.2" transform="rotate(-90 85.5 78.2)">10</text>
<text x="157.8" y="86.4">13</text>
<text x="157.8" y="88.3">14</text>
<text x="163.8" y="87.2">-INL</text>
<text x="163.8" y="89">+INL</text>
<text x="171.9" y="87.2">OUTL</text>
<text x="173.7" y="89">CN</text>
<text x="179.6" y="88.3">7</text>
<text x="179.6" y="86.4">12</text>
<text x="254.1" y="89.8">GND</text>
<text x="157.8" y="91.9">10</text>
<text x="158.7" y="93.7">4</text>
<text x="158.7" y="95.5">6</text>
<text x="158.7" y="90.1">9</text>
<text x="163.8" y="94.4">SGND</text>
<text x="163.8" y="90.8">PVDD</text>
<text x="163.8" y="92.6">PGND</text>
<text x="172.8" y="94.4">UVP</text>
<text x="173.7" y="92.6">EN</text>
<text x="173.7" y="90.8">CP</text>
<text x="179.6" y="91.9">5</text>
<text x="179.6" y="90.1">8</text>
<text x="179.6" y="93.7">11</text>
<text x="238.4" y="90.9" transform="rotate(-90 238.4 90.9)">2</text>
<text x="249.8" y="90.1">1</text>
<text x="249.8" y="91.9">3</text>
<text x="249.8" y="93.7">6</text>
<text x="249.8" y="95.5">5</text>
<text x="254" y="93.7">R_OUT/MIC_BIAS</text>
<text x="158.7" y="97.4">1</text>
<text x="158.7" y="99.2">2</text>
<text x="163.8" y="98.1">+INR</text>
<text x="163.8" y="99.9">-INR</text>
<text x="163.8" y="96.3">PVSS</text>
<text x="171.9" y="98.1">OUTR</text>
<text x="179.6" y="97.4">3</text>
<text x="238.4" y="99.4" transform="rotate(-90 238.4 99.4)">1</text>
<text x="249.8" y="97.4">2</text>
<text x="249.8" y="99.2">4</text>
<text x="249.8" y="101">7</text>
<text x="253.9" y="99.9">GND</text>
<text x="254" y="97.2">L_OUT/MIC_IN</text>
<text x="249.8" y="102.8">8</text>
<text x="249.8" y="104.6">9</text>
<text x="236.6" y="116.4" transform="rotate(-90 236.6 116.4)">2</text>
<text x="236.6" y="124.9" transform="rotate(-90 236.6 124.9)">1</text>
<text x="48.6" y="148.2">1</text>
<text x="48.6" y="150">3</text>
<text x="55.2" y="148.2">2</text>
<text x="55.2" y="150">4</text>
<text x="48.6" y="151.8">5</text>
<text x="48.6" y="153.6">7</text>
<text x="48.6" y="155.4">9</text>
<text x="55.2" y="151.8">6</text>
<text x="55.2" y="153.6">8</text>
<text x="55.2" y="155.4">10</text>
<text x="47.7" y="157.3">11</text>
<text x="55.2" y="157.3">12</text>
<text x="255.6" y="185.8">Title:</text>
<text x="255.6" y="190">Drawing No:</text>
<text x="276.9" y="190.4">Version:</text>
<text x="255.6" y="197.3">Checked By:</text>
<text x="255.6" y="193.3">Drawn By:</text>
<text x="276.9" y="197.7">Date:</text>
<text x="276.9" y="194.1">Date:</text>
<text x="255.6" y="201">Approved By:</text>
<text x="276.9" y="201.3">Date:</text>
<text x="255.9" y="205">Size</text>
<text x="276.9" y="205">Sheet:</text>
</g>
<g font-size="1.5" fill="#008000">
<text x="80" y="43.3" transform="rotate(-90 80 43.3)">10K</text>
<text x="71.2" y="50">0R</text>
<text x="54.9" y="54.7" transform="rotate(-90 54.9 54.7)">2.2K</text>
<text x="58.5" y="54.7" transform="rotate(-90 58.5 54.7)">2.2K</text>
<text x="204.3" y="59.1" transform="rotate(-90 204.3 59.1)">10K</text>
<text x="223.8" y="59.5" transform="rotate(-90 223.8 59.5)">100K</text>
<text x="59" y="62.8">0R</text>
<text x="59" y="64.6">0R</text>
<text x="58.8" y="66.4">0R</text>
<text x="163.3" y="75.3">100K</text>
<text x="197.1" y="76.5">MM3904</text>
<text x="81.7" y="81.2" transform="rotate(-90 81.7 81.2)">0R</text>
<text x="83.5" y="81.2" transform="rotate(-90 83.5 81.2)">0R</text>
<text x="85.3" y="81" transform="rotate(-90 85.3 81)">0R</text>
<text x="236.7" y="79" transform="rotate(-90 236.7 79)">10K</text>
<text x="118.5" y="86.2">10K</text>
<text x="136" y="86.2">3.3K</text>
<text x="207" y="86.2">330R</text>
<text x="224.9" y="86.2">0R</text>
<text x="184.1" y="93.5">47K</text>
<text x="191.3" y="91.7">10K</text>
<text x="203.8" y="93.5">2.7K</text>
<text x="118.5" y="99">10K</text>
<text x="137.8" y="99">3.3K</text>
<text x="194.9" y="101.9" transform="rotate(-90 194.9 101.9)">2.2K</text>
<text x="163.3" y="111.8">100K</text>
<text x="205.1" y="111.8">330R</text>
<text x="221.4" y="111.8">0R</text>
<text x="230.9" y="115.6" transform="rotate(-90 230.9 115.6)">1K/NC</text>
<text x="46.1" y="127.4">10K</text>
<text x="59" y="128.8">W_G</text>
<text x="120.9" y="145.8">0R</text>
<text x="138.2" y="145.8">0R</text>
<text x="173.5" y="145.1">0R</text>
</g>
<g font-size="1.5">
<text x="205.8" y="71.4" transform="rotate(-90 205.8 71.4)">3</text>
<text x="208.6" y="74.5">1</text>
<text x="205.8" y="78.7" transform="rotate(-90 205.8 78.7)">2</text>
<text x="92.4" y="123.7" transform="rotate(-90 92.4 123.7)">1</text>
<text x="86" y="127.3" transform="rotate(-90 86 127.3)">1</text>
<text x="217.8" y="137.1">1</text>
<text x="217.8" y="138.7">1</text>
<text x="217.8" y="142.4">1</text>
<text x="217.8" y="144">1</text>
</g>
<g font-size="1.2">
<text x="205.1" y="76.7" transform="rotate(-90 205.1 76.7)">E</text>
<text x="205.1" y="73.3" transform="rotate(-90 205.1 73.3)">C</text>
<text x="206.7" y="75">B</text>
</g>
</svg>
